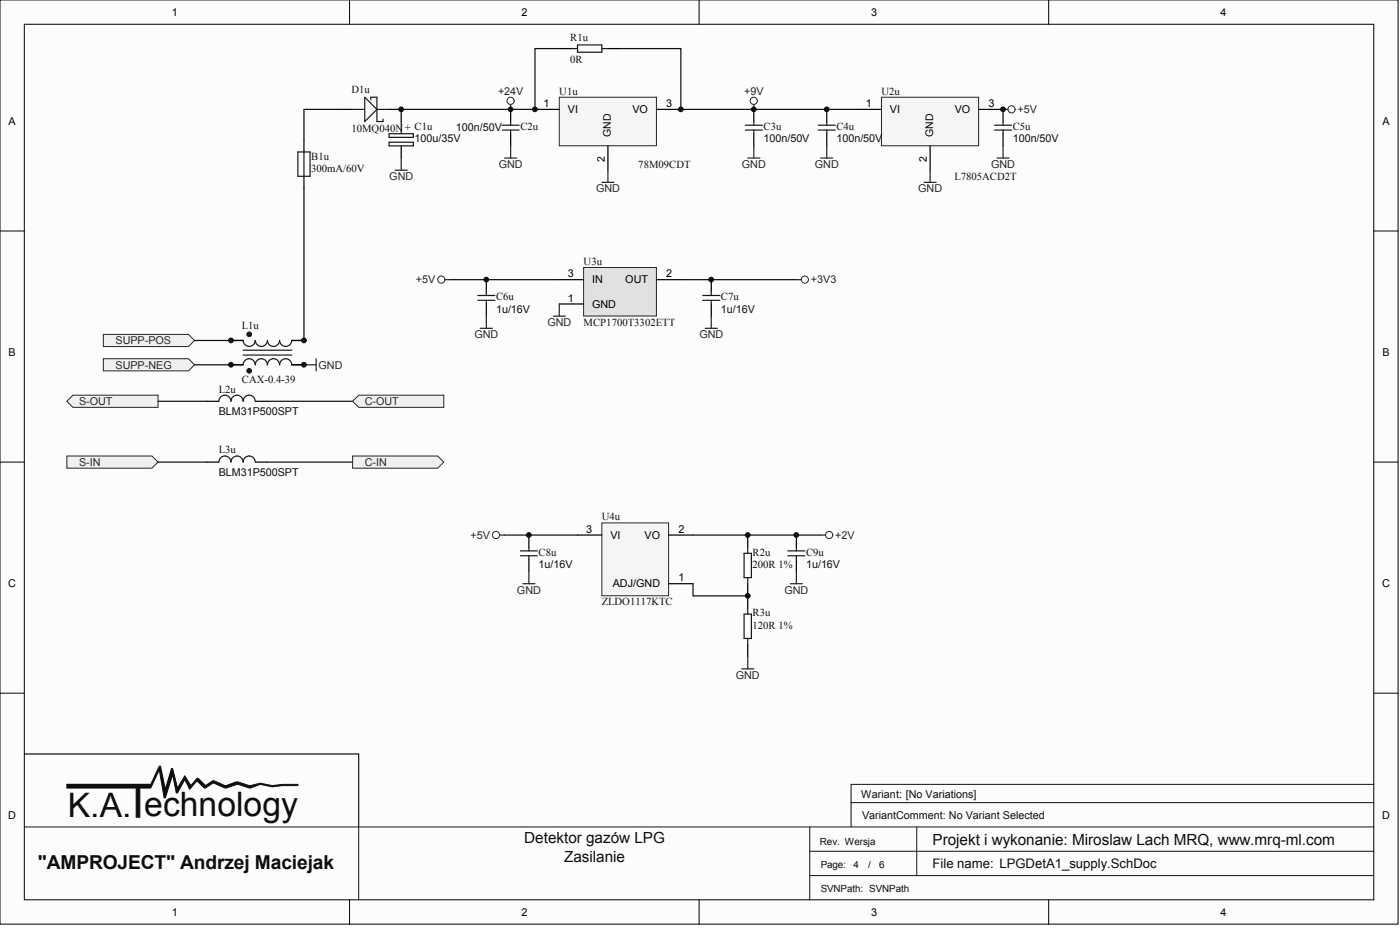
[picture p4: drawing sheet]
<svg xmlns="http://www.w3.org/2000/svg" width="243mm" height="161mm" viewBox="0 0 243 161" stroke-linecap="round" stroke-linejoin="round" font-family="sans-serif">
<g fill="#fcfcfc" stroke="#000" stroke-width=".17">
<path d="M0 0h243.1v160.5h-243.1z"/>
<path d="M4.2 4.2h234.7v152.1h-234.7z"/>
</g>
<path d="M60.8 0v4.2M121.6 0v4.2M182.3 0v4.2M0 40.1h4.2M238.9 40.1h4.2M0 80.3h4.2M238.9 80.3h4.2M0 120.4h4.2M238.9 120.4h4.2M60.8 156.3v4.3M121.6 156.3v4.3M182.3 156.3v4.3" fill="none" stroke="#000" stroke-width=".17"/>
<path d="M238.9 139.4h-90.9v4.3M238.9 136.3h-90.9v3.1M4.2 143.7h234.7M62.4 143.7v12.6M140.8 152.1h97.9M140.8 147.9h98.1M140.8 143.7v12.6M159.4 143.7v8.4" fill="none" stroke="#151515" stroke-width=".17"/>
<g fill="#0e0e0e" stroke="#0e0e0e" stroke-width=".17">
<path d="M11.6 136.3h14.6l1.5-3.2h.2l.8 4 1.1-3.6h.2l.9 3.4 1.2-2.1 1.1 1.7 1-1.3h.3l1.2 1.3 1.3-.9 2.1 .9 1.9-.7h.4l1.9 .7 1.9-.4 2.2 .4 1.6-.2h2.8v.2h-2.8l-1.6 .2-2.2-.4-1.9 .6-2.1-.6-2.1 .6-2.1-.8-1.3 .8h-.2l-1.3-1.3-1.2 1.5-.9-1.7-1.2 2.3h-.2l-.7-3.1-1.3 4h-.2l-.8-4.9-1.5 3.2h-14.6z" fill-rule="evenodd"/>
<path d="M23.7 136.5h.6v5.5h-.6z" fill-rule="evenodd"/>
</g>
<path d="M11.6 136.3h14.6" fill="none" stroke="#0e0e0e" stroke-width=".17"/>
<path d="M4.2 131h58.2v12.7" fill="none" stroke="#151515" stroke-width=".21"/>
<path d="M104.6 90.8h11.6v12.7h-11.6z" fill="#f5f5f5" stroke="#262626" stroke-width=".17"/>
<path d="M92 93v2.1M92 97.2v2.1M100.4 93h4.2M116.3 93h4.2M130 93v2.1M138.5 93v2.1M138.5 97.2v2.1M116.3 101.4h4.2M130 101.4v4.2M130 112v2.1" fill="none" stroke="#000" stroke-width=".21"/>
<g fill="none" stroke="#1c1c1c" stroke-width=".21">
<path d="M90.5 96.5h2.9M90.5 95.7h2.9M92 95.1v.6M92 96.5v.7M129.4 96.1h1.2v4.3h-1.2zM130 95.1v1M137 96.5h2.9M137 95.7h2.9M138.5 95.1v.6M138.5 96.5v.7M129.4 106.7h1.2v4.2h-1.2zM130 100.4v1"/>
<path d="M130 105.6v1.1M130 110.9v1.1"/>
</g>
<path d="M87.7 93h12.7M120.5 93h22.2M120.5 101.4v2.1h9.5" fill="none" stroke="#0e0e0e" stroke-width=".21"/>
<path d="M86.9 93h.8M92 99.3v2.1M138.5 99.3v2.1M142.7 93h.8M90.9 101.4h2.1M129 116.2h2.1M130 114.1v2.1M137.4 101.4h2.1" fill="none" stroke="#262626" stroke-width=".21"/>
<g fill="none" stroke="#262626" stroke-width=".17">
<circle cx="86.2" cy="92.9" r=".62"/>
<circle cx="144.2" cy="92.9" r=".62"/>
</g>
<path d="M101.5 46.5h12.6v8.4h-12.6z" fill="#e1e1e1" stroke="#262626" stroke-width=".17"/>
<path d="M84.6 48.6v2.1M84.6 52.8v2.1M97.2 52.8h4.3M97.2 48.6h4.3M114.2 48.6h4.2M123.7 48.6v2.1M123.7 52.8v2.1" fill="none" stroke="#000" stroke-width=".21"/>
<path d="M83.5 57h2.1M84.6 54.9v2.1M96.2 54.9h2.1M97.2 52.8v2.1M122.6 57h2.1M123.7 54.9v2.1" fill="none" stroke="#262626" stroke-width=".21"/>
<path d="M78.2 48.6h19M118.4 48.6h20.1" fill="none" stroke="#0e0e0e" stroke-width=".21"/>
<path d="M83.1 52.2h2.9M83.1 51.3h2.9M84.6 50.7v.6M84.6 52.2v.6M122.2 52.2h2.9M122.2 51.3h2.9M123.7 50.7v.6M123.7 52.2v.6" fill="none" stroke="#1c1c1c" stroke-width=".21"/>
<path d="M97.2 16.9h16.9v8.4h-16.9z" fill="#f5f5f5" stroke="#262626" stroke-width=".17"/>
<path d="M93 19h4.2M114.2 19h4.2M105.7 25.3v4.3" fill="none" stroke="#000" stroke-width=".21"/>
<path d="M153.3 16.9h16.9v8.4h-16.9z" fill="#f5f5f5" stroke="#262626" stroke-width=".17"/>
<g fill="none" stroke="#000" stroke-width=".21">
<path d="M69.8 19v2.1M88.8 19v2.1M131.1 19v2.1M143.7 19v2.1M149 19h4.3M170.2 19h4.2v2.1M69.8 25.3v2.2M88.8 23.2v2.1M131.1 23.2v2.1M143.7 23.2v2.1M161.7 25.3v4.3M174.4 23.2v2.1"/>
<path d="M40.2 59.2h2.1M50.7 59.2h2.1M40.2 63.4h2.1M50.7 63.4h2.1"/>
</g>
<g fill="none" stroke="#262626" stroke-width=".21">
<path d="M131.1 18.2v.8M174.4 19h.8M68.7 29.6h2.1M69.8 27.5v2.1M87.7 27.5h2.1M88.8 25.3v2.2M104.6 31.7h2.2M105.7 29.6v2.1M130 27.5h2.1M131.1 25.3v2.2M142.7 27.5h2.1M143.7 25.3v2.2"/>
<path d="M160.7 31.7h2.1M161.7 29.6v2.1M173.3 27.5h2.2M174.4 25.3v2.2M77.4 48.6h.8M138.5 48.6h.8M52.8 63.4h2.2M55 62.3v2.1"/>
</g>
<g fill="none" stroke="#262626" stroke-width=".17">
<circle cx="131.1" cy="17.5" r=".62"/>
<circle cx="175.9" cy="19" r=".62"/>
<circle cx="76.7" cy="48.6" r=".62"/>
<circle cx="139.9" cy="48.6" r=".62"/>
</g>
<g fill="none" stroke="#1c1c1c" stroke-width=".21">
<path d="M67.6 24.7h4.3v.6h-4.3zM67.6 23.2h4.3v.7h-4.3zM69.8 21.1v2.1M87.3 22.6h3M87.3 21.8h3M88.8 21.1v.7M88.8 22.6v.6M129.6 22.6h2.9M129.6 21.8h2.9M131.1 21.1v.7M131.1 22.6v.6M142.3 22.6h2.9"/>
<path d="M142.3 21.8h2.9M143.7 21.1v.7M143.7 22.6v.6M172.9 22.6h3M172.9 21.8h3M174.4 21.1v.7M174.4 22.6v.6M46.5 59.2a1.05 1.05 0 0 1-1.1 1 1.05 1.05 0 0 1-1-1 1.06 1.06 0 0 1-1.1 1 1.06 1.06 0 0 1-1-1M48.6 59.2a1.05 1.05 0 0 1-1 1 1.05 1.05 0 0 1-1.1-1M50.7 59.2a1.05 1.05 0 0 1-1 1 1.05 1.05 0 0 1-1.1-1M42.3 60.8h8.4M42.3 61.7h8.4"/>
<path d="M46.5 63.4a1.05 1.05 0 0 0-1.1-1.1 1.05 1.05 0 0 0-1 1.1 1.06 1.06 0 0 0-1.1-1.1 1.06 1.06 0 0 0-1 1.1M48.6 63.4a1.05 1.05 0 0 0-1-1.1 1.05 1.05 0 0 0-1.1 1.1M50.7 63.4a1.05 1.05 0 0 0-1-1.1 1.05 1.05 0 0 0-1.1 1.1"/>
</g>
<g fill="#1c1c1c" stroke="#1c1c1c" stroke-width=".17">
<circle cx="43.3" cy="58.1" r=".41"/>
<circle cx="43.3" cy="64.4" r=".41"/>
</g>
<g fill="#f0f0f0" stroke="#262626" stroke-width=".17">
<path d="M18 58.1h14.8l1 1.1-1 1h-14.8z" fill-rule="evenodd"/>
<path d="M18 62.3h14.8l1 1.1-1 1h-14.8z" fill-rule="evenodd"/>
</g>
<path d="M33.8 59.2h6.4M33.8 63.4h6.4" fill="none" stroke="#0e0e0e" stroke-width=".21"/>
<circle cx="88.8" cy="17.5" r=".62" fill="none" stroke="#262626" stroke-width=".17"/>
<path d="M88.8 18.2v.8" fill="none" stroke="#262626" stroke-width=".21"/>
<path d="M11.6 69.7l1.1-1h14.8v2.1h-14.8z" fill-rule="evenodd" fill="#f0f0f0" stroke="#262626" stroke-width=".17"/>
<path d="M46.5 69.7h14.8" fill="none" stroke="#0e0e0e" stroke-width=".21"/>
<path d="M11.6 79.2h14.8l1.1 1.1-1.1 1h-14.8z" fill-rule="evenodd" fill="#f0f0f0" stroke="#262626" stroke-width=".17"/>
<path d="M46.5 80.3h14.8" fill="none" stroke="#0e0e0e" stroke-width=".21"/>
<path d="M61.3 79.2h14.8l1.1 1.1-1.1 1h-14.8z" fill-rule="evenodd" fill="#f0f0f0" stroke="#262626" stroke-width=".17"/>
<path d="M27.5 80.3h8.4" fill="none" stroke="#0e0e0e" stroke-width=".21"/>
<path d="M61.3 69.7l1.1-1h14.8v2.1h-14.8z" fill-rule="evenodd" fill="#f0f0f0" stroke="#262626" stroke-width=".17"/>
<path d="M59.2 19h-6.4v5.3M97.2 8.4h-4.2v10.6h-23.2M107.8 8.4h10.6v10.6h30.6M52.8 32.7v26.5M27.5 69.7h8.4" fill="none" stroke="#0e0e0e" stroke-width=".21"/>
<path d="M59.2 19h2.1M67.6 19h2.2M97.2 8.4h2.2M105.7 8.4h2.1M52.8 24.3v2.1M52.8 30.6v2.1M35.9 69.7h2.2M44.4 69.7h2.1M35.9 80.3h2.2M44.4 80.3h2.1" fill="none" stroke="#000" stroke-width=".21"/>
<g fill="none" stroke="#1c1c1c" stroke-width=".21">
<path d="M61.3 19h2.1M63.4 16.9l2.1 2.1-2.1 2.1zM64.5 17.3v-.4h1v4.2h1.1v-.4M65.5 19h2.1M99.4 8.4h1M100.4 7.8h4.2v1.3h-4.2zM104.6 8.4h1.1M51.8 26.4h2.1v4.2h-2.1zM52.8 26.4v4.2M42.3 69.7a1.06 1.06 0 0 0-1.1-1 1.06 1.06 0 0 0-1.1 1 1.05 1.05 0 0 0-1-1 1.05 1.05 0 0 0-1 1M44.4 69.7a1.05 1.05 0 0 0-1.1-1 1.05 1.05 0 0 0-1 1M42.3 80.3a1.06 1.06 0 0 0-1.1-1.1 1.06 1.06 0 0 0-1.1 1.1 1.05 1.05 0 0 0-1-1.1 1.05 1.05 0 0 0-1 1.1"/>
<path d="M44.4 80.3a1.05 1.05 0 0 0-1.1-1.1 1.05 1.05 0 0 0-1 1.1"/>
</g>
<g fill="#0e0e0e" stroke="#0e0e0e" stroke-width=".17">
<circle cx="40.2" cy="63.4" r=".41"/>
<circle cx="40.2" cy="59.1" r=".41"/>
<circle cx="52.8" cy="63.4" r=".41"/>
<circle cx="52.8" cy="59.1" r=".41"/>
<circle cx="69.8" cy="19" r=".41"/>
<circle cx="84.5" cy="48.6" r=".41"/>
<circle cx="88.8" cy="19" r=".41"/>
<circle cx="91.9" cy="92.9" r=".41"/>
<circle cx="93" cy="19" r=".41"/>
<circle cx="118.4" cy="19" r=".41"/>
<circle cx="123.7" cy="48.6" r=".41"/>
<circle cx="130" cy="103.5" r=".41"/>
<circle cx="130" cy="92.9" r=".41"/>
<circle cx="131.1" cy="19" r=".41"/>
<circle cx="138.5" cy="92.9" r=".41"/>
<circle cx="143.7" cy="19" r=".41"/>
<circle cx="174.4" cy="19" r=".41"/>
</g>
<g font-size="5.9" fill="#0e0e0e">
<text x="11.8" y="142">K.A.</text>
<text x="25.1" y="141.8">echnology</text>
</g>
<text font-size="3.3" fill="#0e0e0e" x="6.6" y="151">&quot;AMPROJECT&quot; Andrzej Maciejak</text>
<g font-size="2.7" fill="#0e0e0e">
<text x="91.2" y="146.5">Detektor gazów LPG</text>
<text x="98.1" y="149.7">Zasilanie</text>
<text x="162.1" y="146.7">Projekt i wykonanie: Miroslaw Lach MRQ, www.mrq-ml.com</text>
</g>
<text font-size="2.3" fill="#0e0e0e" x="162.1" y="150.8">File name: LPGDetA1_supply.SchDoc</text>
<g font-size="1.9">
<text x="29.9" y="2.7">1</text>
<text x="90.7" y="2.7">2</text>
<text x="151.4" y="2.7">3</text>
<text x="212.2" y="2.7">4</text>
<text x="1.5" y="21.8">A</text>
<text x="94.5" y="18.6">1</text>
<text x="98.7" y="19.7">VI</text>
<text x="110" y="19.7">VO</text>
<text x="115.8" y="18.6">3</text>
<text x="150.5" y="18.6">1</text>
<text x="154.7" y="19.7">VI</text>
<text x="166" y="19.7">VO</text>
<text x="171.9" y="18.6">3</text>
<text x="240.4" y="21.8">A</text>
<text x="98.7" y="52.4">1</text>
<text x="98.7" y="48.2">3</text>
<text x="102.9" y="53.5">GND</text>
<text x="102.9" y="49.2">IN</text>
<text x="108.7" y="49.2">OUT</text>
<text x="115.8" y="48.2">2</text>
<text x="1.5" y="61.9">B</text>
<text x="240.4" y="61.9">B</text>
<text x="101.9" y="92.5">3</text>
<text x="106.1" y="93.6">VI</text>
<text x="112.1" y="93.6">VO</text>
<text x="118" y="92.5">2</text>
<text x="118" y="101">1</text>
<text x="1.4" y="102.1">C</text>
<text x="106.5" y="102.1">ADJ/GND</text>
<text x="240.3" y="102.1">C</text>
<text x="1.4" y="142.2">D</text>
<text x="240.3" y="142.2">D</text>
<text x="29.9" y="159.1">1</text>
<text x="90.7" y="159.1">2</text>
<text x="151.4" y="159.1">3</text>
<text x="212.2" y="159.1">4</text>
</g>
<g font-size="1.9" fill="#0e0e0e">
<text x="99.1" y="10.9">0R</text>
<text x="99.1" y="7.1">R1u</text>
<text x="61.1" y="16.2">D1u</text>
<text x="97.2" y="16.4">U1u</text>
<text x="153.3" y="16.4">U2u</text>
<text x="61.1" y="23">10MQ040N</text>
<text x="70.4" y="22.8">+ C1u</text>
<text x="79.3" y="22.8">100n/50V</text>
<text x="90.5" y="22.6">C2u</text>
<text x="132.8" y="22.6">C3u</text>
<text x="145.4" y="22.6">C4u</text>
<text x="176.1" y="22.6">C5u</text>
<text x="54.1" y="30">300mA/60V</text>
<text x="54.1" y="27.8">B1u</text>
<text x="72.1" y="24.7">100u/35V</text>
<text x="111" y="29.1">78M09CDT</text>
<text x="132.8" y="24.7">100n/50V</text>
<text x="145.4" y="24.7">100n/50V</text>
<text x="176.1" y="24.7">100n/50V</text>
<text x="165.9" y="31.2">L7805ACD2T</text>
<text x="101.5" y="46">U3u</text>
<text x="86.2" y="52.1">C6u</text>
<text x="125.4" y="52.1">C7u</text>
<text x="42.1" y="57.2">L1u</text>
<text x="86.2" y="54.3">1u/16V</text>
<text x="101.5" y="56.6">MCP1700T3302ETT</text>
<text x="125.4" y="54.3">1u/16V</text>
<text x="38.1" y="68.2">L2u</text>
<text x="42.1" y="66.5">CAX-0.4-39</text>
<text x="38.1" y="72.1">BLM31P500SPT</text>
<text x="38.1" y="82.6">BLM31P500SPT</text>
<text x="38.1" y="78.8">L3u</text>
<text x="104.6" y="90.4">U4u</text>
<text x="93.6" y="98.7">1u/16V</text>
<text x="93.6" y="96.5">C8u</text>
<text x="130.9" y="98.6">200R 1%</text>
<text x="130.9" y="96.5">R2u</text>
<text x="140.2" y="98.7">1u/16V</text>
<text x="140.2" y="96.5">C9u</text>
<text x="104.6" y="105.2">ZLDO1117KTC</text>
<text x="130.9" y="107.1">R3u</text>
<text x="130.9" y="109.2">120R 1%</text>
<text x="149.7" y="138.6">Wariant: [No Variations]</text>
<text x="149.9" y="142.2">VariantComment: No Variant Selected</text>
</g>
<g font-size="1.9" fill="#262626">
<text x="86.6" y="16.5">+24V</text>
<text x="129.4" y="16.5">+9V</text>
<text x="176.9" y="19.7">+5V</text>
<text x="86.7" y="29.2">GND</text>
<text x="129" y="29.2">GND</text>
<text x="141.7" y="29.2">GND</text>
<text x="172.3" y="29.2">GND</text>
<text x="67.7" y="31.3">GND</text>
<text x="103.6" y="33.4">GND</text>
<text x="159.6" y="33.4">GND</text>
<text x="72.3" y="49.2">+5V</text>
<text x="141" y="49.2">+3V3</text>
<text x="20.1" y="59.8">SUPP-POS</text>
<text x="82.5" y="58.7">GND</text>
<text x="95.2" y="56.6">GND</text>
<text x="121.6" y="58.7">GND</text>
<text x="20.1" y="64">SUPP-NEG</text>
<text x="55.4" y="64">GND</text>
<text x="13.7" y="70.4">S-OUT</text>
<text x="63.4" y="70.4">C-OUT</text>
<text x="13.7" y="80.9">S-IN</text>
<text x="63.4" y="80.9">C-IN</text>
<text x="81.8" y="93.6">+5V</text>
<text x="145.2" y="93.6">+2V</text>
<text x="89.9" y="103.1">GND</text>
<text x="136.4" y="103.1">GND</text>
<text x="127.9" y="117.9">GND</text>
</g>
<g font-size="1.8">
<text x="106.2" y="23.9" transform="rotate(-90 106.2 23.9)">GND</text>
<text x="162.2" y="23.9" transform="rotate(-90 162.2 23.9)">GND</text>
<text x="105.1" y="28.1" transform="rotate(-90 105.1 28.1)">2</text>
<text x="161.2" y="28.1" transform="rotate(-90 161.2 28.1)">2</text>
</g>
<g font-size="1.7" fill="#0e0e0e">
<text x="142.6" y="146.7">Rev. Wersja</text>
<text x="142.7" y="155">SVNPath: SVNPath</text>
<text x="142.7" y="150.7">Page:</text>
<text x="148.4" y="150.7">4</text>
<text x="150.9" y="150.7">/</text>
<text x="152.8" y="150.7">6</text>
</g>
</svg>
